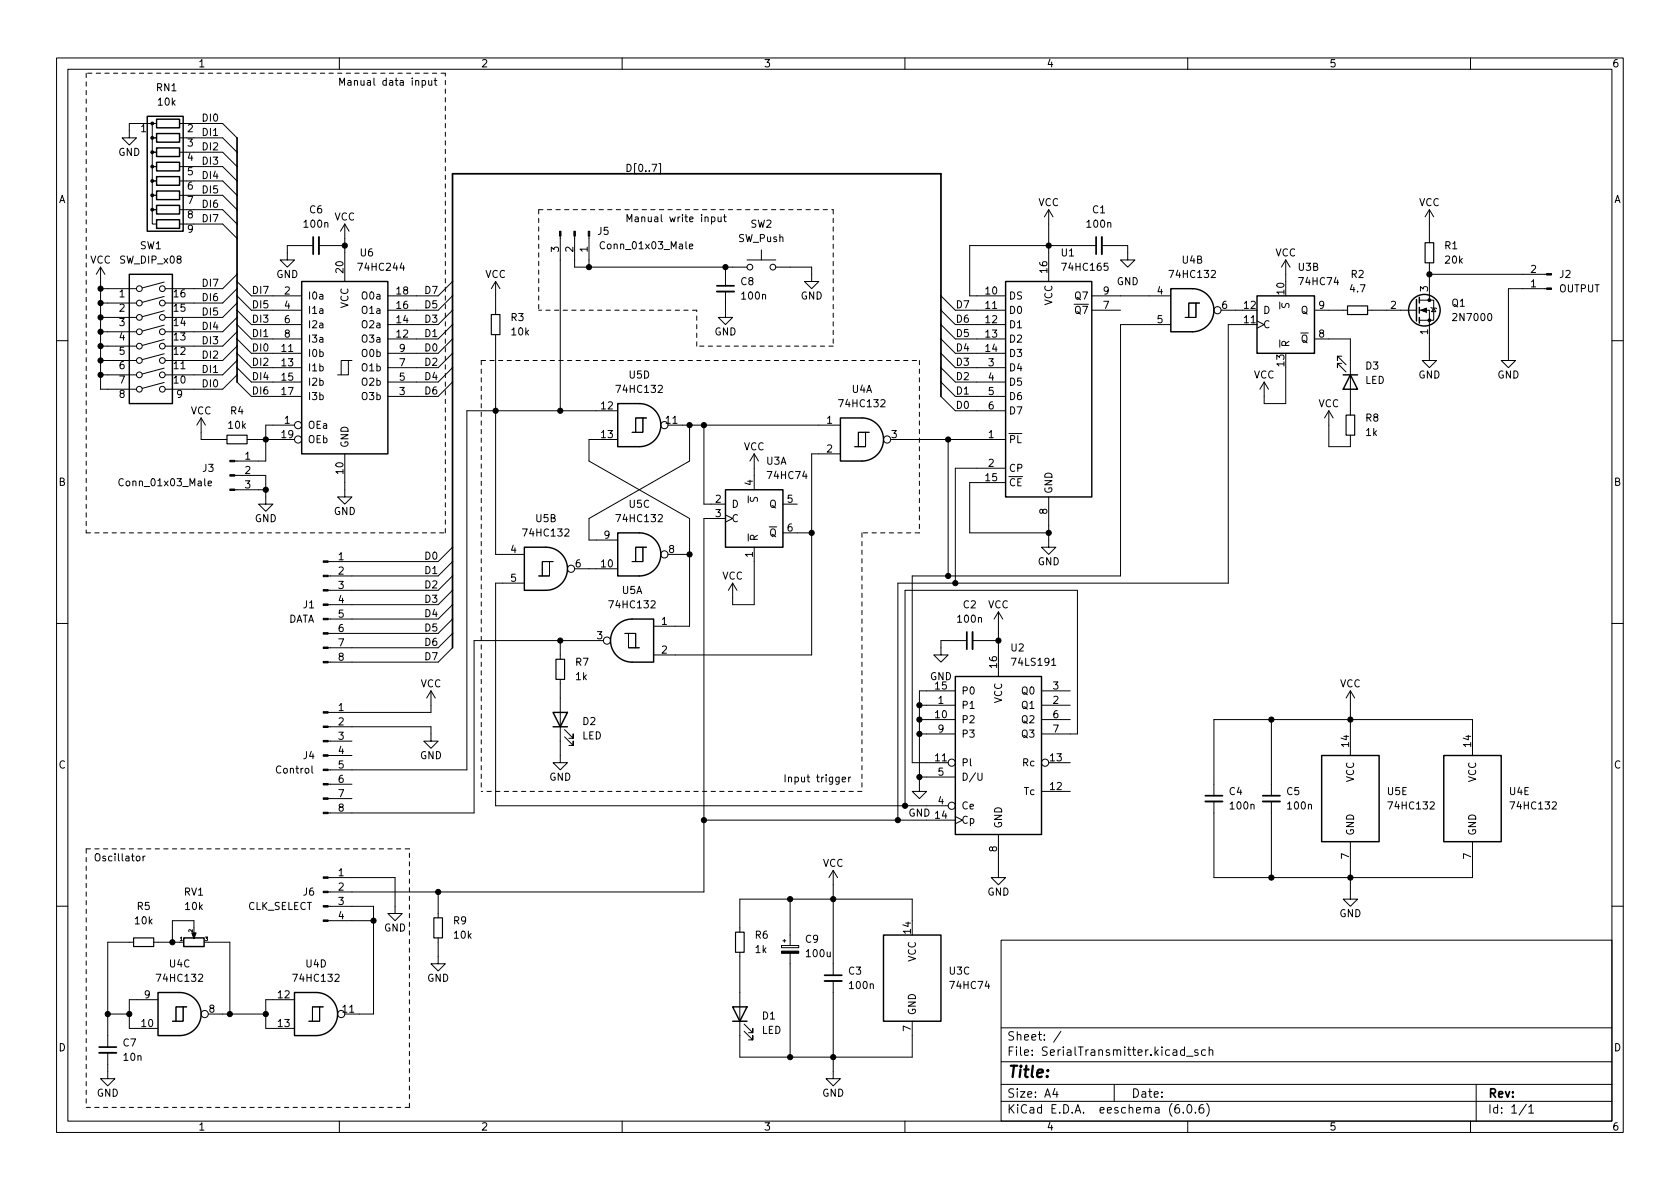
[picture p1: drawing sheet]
<svg xmlns="http://www.w3.org/2000/svg" width="297mm" height="210mm" viewBox="0 0 297 210" stroke-linecap="round" stroke-linejoin="round" font-family="sans-serif">
<g fill="none" stroke="#000" stroke-width=".18">
<path d="M10 10.2h277v190.1h-277zM12 12.2h273v186.1h-273zM60 10.2v2M74.6 14.3l.4-.1 .2 .3-.1 .5h-.5M74.6 14.2v1.3M75.8 14.2l.1 .8 .3 .1 .1-.1M76.3 14.2v.9M76.8 14.2h.4M76.9 13.8v1.1l.3 .2M110 10.2v2M160 10.2v2M210 10.2v2"/>
<path d="M260 10.2v2M26.7 21.8h-3.8v2.6h1.2l-1.2 1.2-1.3-1.2h1.3M27.7 21.8h-.8v2.6h.8h-.8v2.5h.8h-.8v2.6h.8h-.8v2.5h.8h-.8v2.5h.8h-.8v2.6h.8h-.8v2.5h.8M31.7 21.8h1.3M31.7 24.4h1.3M31.7 26.9h1.3M31.7 29.5h1.3M31.7 32h1.3M31.7 34.5h1.3M31.7 37.1h1.3M31.7 39.6h1.3M34.3 21.8h5.1l2.5 2.6"/>
<path d="M34.3 24.4h5.1l2.5 2.5M34.3 26.9h5.1l2.5 2.6M34.3 29.5h5.1l2.5 2.5M34.3 32h5.1l2.5 2.5M34.3 34.5h5.1l2.5 2.6M34.3 37.1h5.1l2.5 2.5M34.3 39.6h5.1l2.5 2.6M61 39.6v10.2M61 39.6l-.8 1.3M61 39.6l.7 1.3M116.5 28.9h.3v1.8h-.3M125.8 38.4h.4l.2 .2-.1 .5h-.5"/>
<path d="M125.8 38.4v1.2M127 38.4v.7l.3 .1 .2-.1M127.5 38.4v.8M127.9 38.4h.5M128.1 37.9v1.1l.3 .2M185.4 37.1v12.7M185.4 37.1l-.7 1.2M185.4 37.1l.8 1.2M252.7 37.1v5.8M252.7 37.1l-.7 1.2M252.7 37.1l.8 1.2M17.8 47.2l-.8 1.3"/>
<path d="M17.8 47.2v21.6h6.3M17.8 47.2l.7 1.3M17.8 51h6.3M17.8 58.7h6.3M17.8 56.1h6.3M17.8 53.6h6.3M29 57.5l-3.9 1M29 55l-3.9 1M29 52.4l-3.9 1.1M29 49.9l-3.9 1M41.9 52.3l2.5 2.6h8.9M41.9 48.5l-2.5 2.5h-10.2"/>
<path d="M41.9 58.7l-2.5 2.5h-10.2M41.9 56.1l-2.5 2.6h-10.2M41.9 53.6l-2.5 2.5h-10.2M41.9 51l-2.5 2.6h-10.2M41.9 59.9l2.5 2.6h8.9M41.9 57.4l2.5 2.5h8.9M41.9 54.9l2.5 2.5h8.9M41.9 49.8l2.5 2.5h8.9M55.4 43.4h-4.6v2.6h1.3l-1.3 1.2-1.3-1.2h1.3M56.4 43.4h4.6M80 52.3l-2.5 2.6h-8.9M80 59.9l-2.5 2.6h-8.9"/>
<path d="M80 57.4l-2.5 2.5h-8.9M80 54.9l-2.5 2.5h-8.9M80 49.8l-2.5 2.5h-8.9M87.6 59.2v38.8h5.1M87.6 49.8v5.8M87.6 49.8l-.7 1.2M87.6 49.8l.8 1.2M99.1 41.8v30.8M101.6 41.8v5.4h30.5M104.1 41.8v5.4M121.9 43.6l.6-.1-.1-.3h-.3l-.2 .1 .1 .6h.4M128.3 51.6v4.5h1.2l-1.2 1.3-1.3-1.3h1.3"/>
<path d="M128.3 47.2v3.3M132.1 46h5.1M134.6 44.2v1.8M137.2 47.2h6.3v2.6h1.3l-1.3 1.2-1.3-1.2h1.3M166.4 52.3l2.5 2.6h8.9M166.4 59.9l2.5 2.6h8.9M166.4 57.4l2.5 2.5h8.9M166.4 54.9l2.5 2.5h8.9M193 54.9h5.1M193 52.3h14M193.8 43.4h-22.4v8.9h6.4M194.8 43.4h4.6v2.6h1.3l-1.3 1.2-1.3-1.2h1.3"/>
<path d="M207 57.4h-8.9v44.4h-36.8v33.1h6.3M211.5 53.6h-1.3v2.5M212.1 53.6h-.6v2.5h-2M215.9 54.9h3.8M222.2 56.8l1.3 .6-1.3 .6M222.2 57.4h-5v45.7h-58.5v41.9M226.3 53.4v1.2M226.7 53.7l-.1 .4 .2 .2h.3l.3-.5 .3-.1 .2 .2-.1 .5M227.3 46l-.7 1.2M227.3 46v3.8M227.3 46l.8 1.2M232.4 54.9h5.9"/>
<path d="M232.4 59.9h6.4v13.5M241.8 54.9h8.6M251 54.9h1.7v8.8h1.3l-1.3 1.3-1.2-1.3h1.2M251 53.1h2.5v3.5h-2.5M252.7 48.5h20.8M252.7 46.5v6.6M253 54.4l.1 .1h.8l.1 .1M253.5 54.5l.4 .6h-.8zM273.5 51h-6.8v12.7h1.3l-1.3 1.3-1.3-1.3h1.3M10 60.2h2M17.8 66.3h6.3M17.8 63.7h6.3"/>
<path d="M17.8 61.2h6.3M29 67.6l-3.9 1.1M29 65.1l-3.9 1M29 62.6l-3.9 1M29 60l-3.9 1.1M35.6 73.9v3.8h4.5M35.6 73.9l-.8 1.3M35.6 73.9l.7 1.3M41.9 63.7l-2.5 2.6h-10.2M41.9 61.2l-2.5 2.5h-10.2M41.9 66.3l-2.5 2.5h-10.2M41.9 62.5l2.5 2.5h8.9"/>
<path d="M41.9 65l2.5 2.6h8.9M41.9 67.6l2.5 2.5h8.9M43.7 77.7h8.4M52.1 75.2h-5.1v6.3h-5.5M61.6 63.7h-1.3v2.6M62.2 63.7h-.6v2.6h-1.9M80 62.5l-2.5 2.5h-8.9M80 65l-2.5 2.6h-8.9M80 67.6l-2.5 2.5h-8.9M109.2 77.7h-5.1v3.8l17.8 10.2v19h-6.3M109.2 72.6h-26.7v63.5h-24.5M113.7 73.9h-1.3v2.5"/>
<path d="M114.3 73.9h-.6v2.5h-1.9M118.1 75.2h30.5M121.9 75.2v6.3l-17.8 10.2v3.8h5.1M124.5 75.2v13.9h3.8M153 76.4h-1.2v2.6M153.7 76.4h-.7v2.6h-1.9M157.5 77.7h20.3M166.4 62.5l2.5 2.5h8.9M166.4 65l2.5 2.6h8.9M166.4 67.6l2.5 2.5h8.9M166.4 70.1l2.5 2.5h8.9M167.6 77.7v24.1"/>
<path d="M223.5 67.6l-.7 1.2M223.5 67.6l.8 1.2M227.3 65v6.4h-3.8v-3.8M234.9 72.6v6.4h3.9v-2M234.9 72.6l-.7 1.3M234.9 72.6l.8 1.3M237.2 63h-.7v.7v-.7l1.5 1.5M237.2 64.3h-.7v.7v-.7l1.5 1.5M285 60.2h2M36.8 85.5l.6-.1-.1-.3h-.3l-.2 .1 .1 .7h.4M41.5 84.1h5.5v5h1.3l-1.3 1.3-1.3-1.3h1.3M41.5 86.6h5.5"/>
<path d="M61 80.3v7.6h1.2l-1.2 1.2-1.3-1.2h1.3M80 99.3l-2.5 2.5h-19.5M80 96.8l-2.5 2.5h-19.5M97.2 99.3h-1.3v2.5M97.8 99.3h-.6v2.5h-2M113.7 96.8h-1.3v2.5M114.3 96.8h-.6v2.5h-1.9M118.1 98h3.8M128.3 91.1l1.2 .6-1.2 .6M128.3 91.7h-3.8v66h-66.5M132.3 87.7v1.2M132.7 87.9v.5l.1 .2h.3l.3-.5 .3-.2 .2 .3v.5"/>
<path d="M133.3 96.8v10.1h-3.8v-3.8M133.3 80.3l-.7 1.2M133.3 80.3v6.3M133.3 80.3l.8 1.2M138.4 89.1h2.6M138.4 94.2h5.1M148.6 80.3h-5.1v35.5h-27.9M177.8 85.3h-6.4v8.9h14M177.8 82.8h-8.9v20.3M185.4 87.9v8.9h1.3l-1.3 1.2-1.3-1.2h1.3M10 110.2h2M80 114.5l-2.5 2.6h-19.5"/>
<path d="M80 112l-2.5 2.5h-19.5M80 109.5l-2.5 2.5h-19.5M80 106.9l-2.5 2.6h-19.5M80 104.4l-2.5 2.5h-19.5M80 101.8l-2.5 2.6h-19.5M92.7 103.1h-5.1v39.4h80M99.1 113.3v3.3M101.6 100.6h7.6M106.7 113.3h-22.9v30.5h-25.8M110.5 112h.6v2.5h1.9M111.1 112h1.3v2.5M129.5 103.1l-.7 1.3"/>
<path d="M129.5 103.1l.8 1.3M170.9 113.3h-4.5v2.5h1.2l-1.2 1.3-1.3-1.3h1.3M172 113.3h4.5M176.5 108.2l-.7 1.3M176.5 108.2v11.4M176.5 108.2l.8 1.3M185.9 117.7h.8M285 110.2h2M55.2 135.4v1.1l.1 .2M58 128.5h18.2v2.6h1.3l-1.3 1.2-1.3-1.2h1.3M58 138.7h4.2M58 133.6h4.2"/>
<path d="M58 131.1h4.2M76.2 122.2l-.8 1.2M76.2 122.2v3.8h-18.2M76.2 122.2l.8 1.2M99.1 120.1v14.8h1.2l-1.2 1.2-1.3-1.2h1.3M99.8 130.3l1.5 1.5v-.7v.7h-.7M99.8 129l1.5 1.6v-.8v.8h-.7M148.9 137.8l.6-.1v-.2l-.4-.1-.2 .2 .1 .6h.5M150.1 137.4v.9M150.4 137.4l-.3 .3M162.6 124.7h6.3M162.6 127.2h6.3"/>
<path d="M162.6 137.4h6.3M162.6 129.8h6.3M168.9 122.2h-6.3v17.7h1.2l-1.2 1.3-1.3-1.3h1.3M172.9 136.7v1l.2 .3 .4-.1 .1-.2v-1M184.1 129.8h6.4v-25.4h-30.5v38.1M184.1 124.7h5.1M184.1 127.2h5.1M184.1 139.9h5.1M184.1 122.2h5.1M185.4 134.9h3.8M224.8 127.2v13.5M238.8 122.2v11.4"/>
<path d="M238.8 122.2l-.8 1.2M238.8 122.2l.7 1.2M260.3 133.6v-6.4h-45.7v13.5M24.2 151.5l.3-.1 .3 .2v.4l-.3 .2h-.3l-.1-.2zM25.3 151.4v.8M25.7 151.4l-.4 .2M58 155.2h11.8v6.3h1.3l-1.3 1.3-1.2-1.3h1.2M58 141.2h4.2M77.5 157.7v4.6M124.5 145h44.4M139.7 159v8.2M147.3 153.9l-.7 1.3"/>
<path d="M147.3 153.9v18.6M147.3 153.9l.8 1.3M168.9 144.4l1.3 .6-1.3 .7M176.5 147.6v7.6h1.3l-1.3 1.3-1.2-1.3h1.2M214.6 141.7v13.5h45.7v-6.4M224.8 141.7v13.5M238.8 148.8v10.2h1.2l-1.2 1.3-1.3-1.3h1.3M10 160.2h2M19 179.3h3.9M23.6 166.6h-4.6v18.6M27.2 166.6h4.5M27.9 176.8h-5v5.1h5"/>
<path d="M32.4 178h-1.3v2.6M33 178h-.6v2.6h-1.9M34.3 164.1v-1.3h-3.8v3.8M36.8 179.3h10.2M36.8 166.6h3.8v12.7M52.1 176.8h-5.1v5.1h5.1M56.5 178h-1.3v2.6M57.1 178h-.6v2.6h-1.9M58 160.3h8v19h-5M58 162.8h8M77.5 165.9v4.5h1.2l-1.2 1.3-1.3-1.3h1.3M130.8 168.4v18.5h30.5v-6.3"/>
<path d="M138.2 167.2h3v.4h-3zM138.4 166.4h.5M138.7 166.1v.5M139.7 168.6v18.3M147.3 173.5v17.2h1.3l-1.3 1.3-1.3-1.3h1.3M161.3 162.8v-3.8h-30.5v5.8M177 166.3h108v32h-108zM285 160.2h2M19 186.2v4.5h1.3l-1.3 1.3-1.2-1.3h1.2M60 198.3v2M110 198.3v2M131.6 182.4l1.5 1.5v-.8v.8h-.8"/>
<path d="M131.6 181.1l1.5 1.5v-.7v.7h-.8M160 198.3v2M177 194.8h108M177 191.8h108M177 187.8h108M177 181.8h108M186.5 192.5l-.4 1h1M186.9 193v1M187.6 182.4l-1.3 1.9M197 191.8v3M208.4 195.3a.59 .59 0 0 0-.7 .7v.5l.2 .3h.4l.2-.1 .1-.5-.2-.2-.4-.1-.3 .3M209.2 196.7v.1"/>
<path d="M209.4 185.7l-.4-.1-.3 .3v.4l.2 .3h.5M209.4 185.1v1.5M209.8 186.8h1.1M210 198.3v2M210.1 195.4l.1-.1a.81 .81 0 0 1 .6 .7 .81 .81 0 0 1-.3 .8h-.1a.81 .81 0 0 1-.6-.6 .81 .81 0 0 1 .3-.8zM211.4 196.7v.1M211.8 185.7l-.4-.1-.2 .2 .1 .3 .5 .1v.4h-.6M212.7 195.3a.59 .59 0 0 0-.7 .7v.5l.1 .3h.5l.2-.1 .1-.5-.2-.2-.4-.1-.3 .3M213.1 185.7l-.4-.1-.3 .3v.4l.2 .3h.5M213.4 195.1a1.72 1.72 0 0 1 0 2.3M213.8 185.8l.2-.2 .4 .1v.9M213.8 185.1v1.5"/>
<path d="M260 198.3v2M261 191.8v6.5M269.9 195.3l-1.3 1.9M270.3 195.8l.4-.5v1.5M270.3 196.8h.9"/>
<circle cx="24.6" cy="53.6" r=".51"/>
<circle cx="24.6" cy="58.7" r=".51"/>
<circle cx="24.6" cy="56.1" r=".51"/>
<circle cx="24.6" cy="51" r=".51"/>
<circle cx="28.7" cy="51" r=".51"/>
<circle cx="28.7" cy="56.1" r=".51"/>
<circle cx="28.7" cy="58.7" r=".51"/>
<circle cx="28.7" cy="53.6" r=".51"/>
<circle cx="132.6" cy="47.2" r=".51"/>
<circle cx="136.7" cy="47.2" r=".51"/>
<circle cx="215.3" cy="54.9" r=".63"/>
<circle cx="24.6" cy="61.2" r=".51"/>
<circle cx="24.6" cy="68.8" r=".51"/>
<circle cx="24.6" cy="66.3" r=".51"/>
<circle cx="24.6" cy="63.7" r=".51"/>
<circle cx="28.7" cy="61.2" r=".51"/>
<circle cx="28.7" cy="68.8" r=".51"/>
<circle cx="28.7" cy="63.7" r=".51"/>
<circle cx="28.7" cy="66.3" r=".51"/>
<circle cx="52.7" cy="75.2" r=".63"/>
<circle cx="52.7" cy="77.7" r=".63"/>
<circle cx="117.5" cy="75.2" r=".63"/>
<circle cx="156.8" cy="77.7" r=".63"/>
<circle cx="117.5" cy="98" r=".63"/>
<circle cx="101" cy="100.6" r=".63"/>
<circle cx="107.3" cy="113.3" r=".63"/>
<circle cx="168.3" cy="134.9" r=".63"/>
<circle cx="184.8" cy="134.9" r=".63"/>
<circle cx="168.3" cy="142.5" r=".63"/>
<circle cx="36.2" cy="179.3" r=".63"/>
<circle cx="60.3" cy="179.3" r=".63"/>
</g>
<g fill="none" stroke="#000" stroke-width=".25">
<path d="M26 20.6h6.4v20.3h-6.4zM27.7 21.1h4v1.5h-4zM27.7 23.6h4v1.5h-4zM27.7 26.2h4v1.5h-4zM27.7 28.7h4v1.5h-4zM27.7 31.2h4v1.6h-4zM27.7 33.8h4v1.5h-4zM27.7 36.3h4v1.5h-4zM27.7 38.9h4v1.5h-4zM22.9 48.5h7.6v22.9h-7.6zM53.3 49.8h15.3v30.5h-15.3zM177.8 49.8h15.2v38.1h-15.2z"/>
<path d="M210.8 51h-3.8v7.7h3.8M210.8 51a3.8 3.8 0 0 1 3.8 3.9 3.8 3.8 0 0 1-3.8 3.8M222.2 52.3h10.2v10.2h-10.2zM250.4 53v3.8M251 52.6v1M251 54.4v1M251 56.1v1M109.2 71.4h3.8a3.8 3.8 0 0 1 3.8 3.8 3.8 3.8 0 0 1-3.8 3.8h-3.8zM148.6 73.9h3.8a3.8 3.8 0 0 1 3.8 3.8 3.8 3.8 0 0 1-3.8 3.8h-3.8zM237.5 66.3h2.5M238.8 66.3l1.2 2.5h-2.5zM92.7 96.8h3.8a3.8 3.8 0 0 1 3.8 3.8 3.8 3.8 0 0 1-3.8 3.8h-3.8z"/>
<path d="M109.2 94.2h3.8a3.8 3.8 0 0 1 3.8 3.8 3.8 3.8 0 0 1-3.8 3.8h-3.8zM128.3 86.6h10.1v10.2h-10.1zM109.1 110.6a3.8 3.8 0 0 1 2.7-1.1h3.8v7.6h-3.8a3.8 3.8 0 0 1-3.6-2.4 3.8 3.8 0 0 1 .9-4.1zM168.9 119.6h15.2v28h-15.2zM97.8 126h2.5l-1.2 2.5zM97.8 128.5h2.5M233.7 133.6h10.1v15.2h-10.1zM255.3 133.6h10.1v15.2h-10.1zM27.9 175.5h3.9a3.8 3.8 0 0 1 3.8 3.8 3.8 3.8 0 0 1-3.8 3.8h-3.9zM32.5 165.9h3.6v1.5h-3.6zM52.1 175.5h3.8a3.8 3.8 0 0 1 3.8 3.8 3.8 3.8 0 0 1-3.8 3.8h-3.8zM129.5 178h2.6l-1.3 2.6z"/>
<path d="M156.2 165.3h10.2v15.3h-10.2zM129.5 180.6h2.6"/>
<circle cx="251.8" cy="54.9" r="2.79"/>
</g>
<g fill="#000" stroke="#000" stroke-width=".18">
<path d="M98.9 40.9h.3v.9h-.3zM101.5 40.9h.2v.9h-.2zM104 40.9h.3v.9h-.3zM251.2 54.9l1-.4v.7zM273.5 48.4h.8v.2h-.8zM273.5 50.9h.8v.3h-.8zM40.6 86.5h.9v.2h-.9zM40.6 83.9h.9v.3h-.9zM40.6 81.4h.9v.3h-.9zM57.1 99.2h.9v.2h-.9zM57.1 117h.9v.2h-.9zM57.1 114.4h.9v.3h-.9z"/>
<path d="M57.1 111.9h.9v.2h-.9zM57.1 109.3h.9v.3h-.9zM57.1 106.8h.9v.3h-.9zM57.1 104.3h.9v.2h-.9zM57.1 101.7h.9v.3h-.9zM57.1 138.6h.9v.2h-.9zM57.1 136h.9v.3h-.9zM57.1 133.5h.9v.2h-.9zM57.1 130.9h.9v.3h-.9zM57.1 128.4h.9v.2h-.9zM57.1 125.9h.9v.2h-.9zM57.1 157.6h.9v.3h-.9z"/>
<path d="M57.1 155.1h.9v.2h-.9zM57.1 143.6h.9v.3h-.9zM57.1 141.1h.9v.2h-.9zM33.9 165h.8l-.4 1v-.3v.3zM57.1 162.7h.9v.2h-.9zM57.1 160.1h.9v.3h-.9zM138.2 168.2h3v.4h-3z"/>
<circle cx="26.9" cy="37.1" r=".25"/>
<circle cx="26.9" cy="34.5" r=".25"/>
<circle cx="26.9" cy="21.8" r=".25"/>
<circle cx="26.9" cy="29.5" r=".25"/>
<circle cx="26.9" cy="24.4" r=".25"/>
<circle cx="26.9" cy="26.9" r=".25"/>
<circle cx="26.9" cy="32" r=".25"/>
<circle cx="17.8" cy="58.7" r=".46"/>
<circle cx="17.8" cy="56.1" r=".46"/>
<circle cx="17.8" cy="51" r=".46"/>
<circle cx="17.8" cy="53.6" r=".46"/>
<circle cx="61" cy="43.4" r=".46"/>
<circle cx="104.1" cy="47.2" r=".46"/>
<circle cx="128.3" cy="47.2" r=".46"/>
<circle cx="185.4" cy="43.4" r=".46"/>
<circle cx="252.7" cy="48.5" r=".46"/>
<circle cx="252.7" cy="56.6" r=".25"/>
<circle cx="252.7" cy="53.1" r=".25"/>
<circle cx="17.8" cy="63.7" r=".46"/>
<circle cx="17.8" cy="61.2" r=".46"/>
<circle cx="17.8" cy="66.3" r=".46"/>
<circle cx="47" cy="77.7" r=".46"/>
<circle cx="87.6" cy="72.6" r=".46"/>
<circle cx="99.1" cy="72.6" r=".46"/>
<circle cx="121.9" cy="75.2" r=".46"/>
<circle cx="124.5" cy="75.2" r=".46"/>
<circle cx="167.6" cy="77.7" r=".46"/>
<circle cx="47" cy="86.6" r=".46"/>
<circle cx="121.9" cy="98" r=".46"/>
<circle cx="143.5" cy="94.2" r=".46"/>
<circle cx="185.4" cy="94.2" r=".46"/>
<circle cx="99.1" cy="113.3" r=".46"/>
<circle cx="167.6" cy="101.8" r=".46"/>
<circle cx="168.9" cy="103.1" r=".46"/>
<circle cx="176.5" cy="113.3" r=".46"/>
<circle cx="162.6" cy="129.8" r=".46"/>
<circle cx="162.6" cy="124.7" r=".46"/>
<circle cx="162.6" cy="127.2" r=".46"/>
<circle cx="162.6" cy="137.4" r=".46"/>
<circle cx="224.8" cy="127.2" r=".46"/>
<circle cx="238.8" cy="127.2" r=".46"/>
<circle cx="77.5" cy="157.7" r=".46"/>
<circle cx="124.5" cy="145" r=".46"/>
<circle cx="139.7" cy="159" r=".46"/>
<circle cx="147.3" cy="159" r=".46"/>
<circle cx="158.7" cy="145" r=".46"/>
<circle cx="160" cy="142.5" r=".46"/>
<circle cx="224.8" cy="155.2" r=".46"/>
<circle cx="238.8" cy="155.2" r=".46"/>
<circle cx="19" cy="179.3" r=".46"/>
<circle cx="22.9" cy="179.3" r=".46"/>
<circle cx="30.5" cy="166.6" r=".46"/>
<circle cx="40.6" cy="179.3" r=".46"/>
<circle cx="47" cy="179.3" r=".46"/>
<circle cx="66" cy="162.8" r=".46"/>
<circle cx="139.7" cy="186.9" r=".46"/>
<circle cx="147.3" cy="186.9" r=".46"/>
</g>
<path d="M86.9 55.6h1.5v3.6h-1.5zM238.3 54.1h3.5v1.5h-3.5zM252 42.9h1.5v3.6h-1.5zM40.1 77h3.6v1.5h-3.6zM238 73.4h1.5v3.6h-1.5zM98.3 116.6h1.5v3.5h-1.5zM23.6 165.9h3.6v1.5h-3.6zM76.7 162.3h1.5v3.6h-1.5zM130 164.8h1.6v3.6h-1.6z" fill="none" stroke="#000" stroke-width=".2"/>
<path d="M56.4 41.9v3.1M126.7 51.6h3.1M194.8 41.9v3.1M172 111.8v3M213.1 141.7h3.1M223.3 141.7h3M145.8 173.5h3M17.5 186.2h3.1" fill="none" stroke="#000" stroke-width=".33"/>
<path d="M41.9 24.4v43.2M55.4 41.9v3.1M126.7 50.5h3.1M193.8 41.9v3.1M166.4 70.1v-39.4h-86.4v83.8M170.9 111.8v3M213.1 140.7h3.1M223.3 140.7h3M145.8 172.5h3M17.5 185.2h3.1" fill="none" stroke="#000" stroke-width=".3"/>
<g fill="none" stroke="#000" stroke-width=".18" stroke-dasharray=".8 .8">
<path d="M15.2 12.9v81.3M78.7 12.9h-63.5M95.2 37.1v17.8M95.2 37.1h52.1M147.3 37.1v24.1M123.2 54.9h-28M85.1 63.7h77.5M85.1 63.7v76.2M123.2 61.2v-6.3M147.3 61.2h-24.1M162.6 63.7v30.5M15.2 94.2h63.5"/>
<path d="M78.7 94.2v-81.3M152.4 94.2v45.7M162.6 94.2h-10.2M152.4 139.9h-67.3M15.2 150.1v45.7M72.4 150.1h-57.2M15.2 195.8h57.2M72.4 195.8v-45.7"/>
</g>
<text font-size="2.8" x="178" y="190.6">Title:</text>
<g font-size="2.1">
<text x="178" y="184">Sheet: /</text>
<text x="178" y="186.7">File: SerialTransmitter.kicad_sch</text>
<text x="178" y="196.9">KiCad E.D.A. eeschema (6.0.6)</text>
<text x="178" y="194.1">Size: A4</text>
<text x="200" y="194.1">Date:</text>
<text x="263" y="194.1">Rev:</text>
<text x="263" y="196.9">Id: 1/1</text>
</g>
<g font-size="1.8">
<text x="35" y="11.9">1</text>
<text x="85" y="11.9">2</text>
<text x="135" y="11.9">3</text>
<text x="185" y="11.9">4</text>
<text x="235" y="11.9">5</text>
<text x="285" y="11.9">6</text>
<text x="27.7" y="16.1">RN1</text>
<text x="59.7" y="15.1">Manual data input</text>
<text x="24.9" y="23.4">1</text>
<text x="28" y="18.7">10k</text>
<text x="33.2" y="23.4">2</text>
<text x="35.6" y="21.5">DI0</text>
<text x="20.9" y="27.6">GND</text>
<text x="33.2" y="25.9">3</text>
<text x="33.2" y="28.4">4</text>
<text x="35.6" y="29.1">DI3</text>
<text x="35.6" y="26.6">DI2</text>
<text x="35.6" y="24">DI1</text>
<text x="10.3" y="35.9">A</text>
<text x="33.2" y="31">5</text>
<text x="33.2" y="33.5">6</text>
<text x="35.6" y="34.2">DI5</text>
<text x="35.6" y="31.6">DI4</text>
<text x="110.5" y="30.4">D[0..7]</text>
<text x="285.3" y="35.9">A</text>
<text x="33.2" y="36.1">7</text>
<text x="33.2" y="38.6">8</text>
<text x="33.2" y="41.1">9</text>
<text x="35.6" y="39.3">DI7</text>
<text x="35.6" y="36.7">DI6</text>
<text x="53.9" y="40.3">100n</text>
<text x="54.8" y="37.7">C6</text>
<text x="59.1" y="39">VCC</text>
<text x="105.7" y="41.5">J5</text>
<text x="110.5" y="39.3">Manual write input</text>
<text x="132.7" y="40.3">SW2</text>
<text x="183.6" y="36.4">VCC</text>
<text x="192.3" y="40.3">100n</text>
<text x="193.2" y="37.7">C1</text>
<text x="250.9" y="36.4">VCC</text>
<text x="15.9" y="46.6">VCC</text>
<text x="21.3" y="46.6">SW_DIP_x08</text>
<text x="24.8" y="44.1">SW1</text>
<text x="63.6" y="47.9">74HC244</text>
<text x="63.7" y="45.3">U6</text>
<text x="98.8" y="44.6" transform="rotate(-90 98.8 44.6)">3</text>
<text x="101.3" y="44.6" transform="rotate(-90 101.3 44.6)">2</text>
<text x="103.9" y="44.6" transform="rotate(-90 103.9 44.6)">1</text>
<text x="106.6" y="44.1">Conn_01x03_Male</text>
<text x="130.5" y="42.8">SW_Push</text>
<text x="187.7" y="45.3">U1</text>
<text x="188.1" y="47.9">74HC165</text>
<text x="209.1" y="46.6">U4B</text>
<text x="225.5" y="45.3">VCC</text>
<text x="229.6" y="47.9">U3B</text>
<text x="255.5" y="44.1">R1</text>
<text x="255.6" y="46.6">20k</text>
<text x="21.1" y="52.6">1</text>
<text x="30.8" y="52.6">16</text>
<text x="35.6" y="50.7">DI7</text>
<text x="35.6" y="53.2">DI6</text>
<text x="44.4" y="52">DI7</text>
<text x="48.8" y="49.1">GND</text>
<text x="50.3" y="52.1">2</text>
<text x="54.4" y="53">I0a</text>
<text x="60.7" y="48.2" transform="rotate(-90 60.7 48.2)">20</text>
<text x="64.2" y="53">O0a</text>
<text x="70.1" y="52.1">18</text>
<text x="74.9" y="52">D7</text>
<text x="85.8" y="49.1">VCC</text>
<text x="131" y="50.4">C8</text>
<text x="131.3" y="53">100n</text>
<text x="141.5" y="53">GND</text>
<text x="174.3" y="52.1">10</text>
<text x="178.3" y="53">DS</text>
<text x="185.2" y="48.2" transform="rotate(-90 185.2 48.2)">16</text>
<text x="190.2" y="53">Q7</text>
<text x="195.1" y="52.1">9</text>
<text x="197.4" y="50.4">GND</text>
<text x="204.6" y="52.1">4</text>
<text x="207.1" y="49.1">74HC132</text>
<text x="227.1" y="52" transform="rotate(-90 227.1 52)">10</text>
<text x="229.9" y="50.4">74HC74</text>
<text x="238.8" y="51.7">4.7</text>
<text x="238.9" y="49.1">R2</text>
<text x="252.5" y="51.5" transform="rotate(-90 252.5 51.5)">3</text>
<text x="270.7" y="50.8">1</text>
<text x="270.7" y="48.3">2</text>
<text x="275.6" y="51.7">OUTPUT</text>
<text x="275.8" y="49.1">J2</text>
<text x="21.1" y="55.1">2</text>
<text x="21.1" y="57.7">3</text>
<text x="30.8" y="57.7">14</text>
<text x="30.8" y="55.1">15</text>
<text x="35.6" y="58.3">DI4</text>
<text x="35.6" y="55.8">DI5</text>
<text x="44.4" y="57">DI3</text>
<text x="44.4" y="59.6">DI1</text>
<text x="44.4" y="54.5">DI5</text>
<text x="50.3" y="54.6">4</text>
<text x="50.3" y="57.1">6</text>
<text x="50.3" y="59.7">8</text>
<text x="54.4" y="55.5">I1a</text>
<text x="54.4" y="58">I2a</text>
<text x="61.6" y="54.5" transform="rotate(-90 61.6 54.5)">VCC</text>
<text x="64.2" y="58">O2a</text>
<text x="64.2" y="55.5">O1a</text>
<text x="70.1" y="59.7">12</text>
<text x="70.1" y="57.1">14</text>
<text x="70.1" y="54.6">16</text>
<text x="74.9" y="54.5">D5</text>
<text x="74.9" y="57">D3</text>
<text x="74.9" y="59.6">D1</text>
<text x="90.4" y="56.8">R3</text>
<text x="90.5" y="59.3">10k</text>
<text x="126.3" y="59.3">GND</text>
<text x="168.9" y="54.5">D7</text>
<text x="168.9" y="57">D6</text>
<text x="168.9" y="59.6">D5</text>
<text x="174.3" y="54.6">11</text>
<text x="174.3" y="57.1">12</text>
<text x="174.3" y="59.7">13</text>
<text x="178.3" y="55.5">D0</text>
<text x="178.3" y="58">D1</text>
<text x="186.1" y="54" transform="rotate(-90 186.1 54)">VCC</text>
<text x="188.8" y="55.5">~{Q7}</text>
<text x="195.1" y="54.6">7</text>
<text x="204.6" y="57.1">5</text>
<text x="216" y="54.6">6</text>
<text x="220" y="57.1">11</text>
<text x="220" y="54.6">12</text>
<text x="223.3" y="58">C</text>
<text x="223.3" y="55.5">D</text>
<text x="230" y="55.5">Q</text>
<text x="233.2" y="59.7">8</text>
<text x="233.2" y="54.6">9</text>
<text x="245.9" y="54.6">2</text>
<text x="252.5" y="59.2" transform="rotate(-90 252.5 59.2)">1</text>
<text x="256.7" y="54.2">Q1</text>
<text x="257.2" y="56.8">2N7000</text>
<text x="21.1" y="60.2">4</text>
<text x="21.1" y="62.7">5</text>
<text x="21.1" y="65.3">6</text>
<text x="30.8" y="65.3">11</text>
<text x="30.8" y="62.7">12</text>
<text x="30.8" y="60.2">13</text>
<text x="35.6" y="63.4">DI2</text>
<text x="35.6" y="65.9">DI1</text>
<text x="35.6" y="60.9">DI3</text>
<text x="44.4" y="62.1">DI0</text>
<text x="44.4" y="64.7">DI2</text>
<text x="49.8" y="62.2">11</text>
<text x="49.8" y="64.8">13</text>
<text x="54.4" y="63.1">I0b</text>
<text x="54.4" y="65.7">I1b</text>
<text x="54.4" y="60.6">I3a</text>
<text x="64.1" y="65.7">O1b</text>
<text x="64.1" y="63.1">O0b</text>
<text x="64.2" y="60.6">O3a</text>
<text x="70.6" y="64.8">7</text>
<text x="70.6" y="62.2">9</text>
<text x="74.9" y="64.7">D2</text>
<text x="74.9" y="62.1">D0</text>
<text x="168.9" y="64.7">D3</text>
<text x="168.9" y="62.1">D4</text>
<text x="174.3" y="62.2">14</text>
<text x="174.8" y="64.8">3</text>
<text x="178.3" y="60.6">D2</text>
<text x="178.3" y="63.1">D3</text>
<text x="178.3" y="65.7">D4</text>
<text x="227.1" y="64.7" transform="rotate(-90 227.1 64.7)">13</text>
<text x="228" y="61.5" transform="rotate(-90 228 61.5)">~{R}</text>
<text x="228.6" y="60.6">~{Q}</text>
<text x="241.5" y="65.3">D3</text>
<text x="21.1" y="67.8">7</text>
<text x="21.1" y="70.4">8</text>
<text x="30.8" y="67.8">10</text>
<text x="31.3" y="70.4">9</text>
<text x="35.6" y="68.5">DI0</text>
<text x="44.4" y="67.2">DI4</text>
<text x="44.4" y="69.7">DI6</text>
<text x="49.8" y="67.3">15</text>
<text x="49.8" y="69.8">17</text>
<text x="54.4" y="68.2">I2b</text>
<text x="54.4" y="70.7">I3b</text>
<text x="64.1" y="70.7">O3b</text>
<text x="64.1" y="68.2">O2b</text>
<text x="70.6" y="69.8">3</text>
<text x="70.6" y="67.3">5</text>
<text x="74.9" y="69.7">D6</text>
<text x="74.9" y="67.2">D4</text>
<text x="109.3" y="69.5">74HC132</text>
<text x="111.3" y="66.9">U5D</text>
<text x="150.6" y="69.5">U4A</text>
<text x="168.9" y="69.7">D1</text>
<text x="168.9" y="67.2">D2</text>
<text x="174.8" y="67.3">4</text>
<text x="174.8" y="69.8">5</text>
<text x="178.3" y="68.2">D5</text>
<text x="178.3" y="70.7">D6</text>
<text x="221.7" y="66.9">VCC</text>
<text x="241.3" y="67.9">LED</text>
<text x="250.8" y="66.9">GND</text>
<text x="264.7" y="66.9">GND</text>
<text x="33.7" y="73.3">VCC</text>
<text x="40.4" y="75.8">10k</text>
<text x="40.8" y="73.3">R4</text>
<text x="49.8" y="77.5">19</text>
<text x="50.3" y="74.9">1</text>
<text x="54.4" y="75.8">OEa</text>
<text x="106.3" y="72.4">12</text>
<text x="106.3" y="77.5">13</text>
<text x="117.8" y="74.9">11</text>
<text x="146.2" y="74.9">1</text>
<text x="148.7" y="72">74HC132</text>
<text x="157.6" y="77.5">3</text>
<text x="168.9" y="72.3">D0</text>
<text x="174.8" y="77.5">1</text>
<text x="174.8" y="72.4">6</text>
<text x="178.3" y="73.3">D7</text>
<text x="233.1" y="72">VCC</text>
<text x="241.5" y="74.5">R8</text>
<text x="241.5" y="77.1">1k</text>
<text x="35.8" y="83.4">J3</text>
<text x="43.3" y="81.3">1</text>
<text x="43.3" y="83.8">2</text>
<text x="54.4" y="78.4">OEb</text>
<text x="60.7" y="83.8" transform="rotate(-90 60.7 83.8)">10</text>
<text x="61.6" y="79.2" transform="rotate(-90 61.6 79.2)">GND</text>
<text x="131.5" y="79.6">VCC</text>
<text x="135.5" y="82.2">U3A</text>
<text x="146.2" y="80">2</text>
<text x="174.8" y="82.5">2</text>
<text x="178.3" y="78.4">~{PL}</text>
<text x="178.3" y="83.4">CP</text>
<text x="10.3" y="85.9">B</text>
<text x="21.5" y="86">Conn_01x03_Male</text>
<text x="43.3" y="86.4">3</text>
<text x="111.3" y="89.8">U5C</text>
<text x="126.5" y="88.9">2</text>
<text x="129.3" y="89.8">D</text>
<text x="133.1" y="85.8" transform="rotate(-90 133.1 85.8)">4</text>
<text x="135.9" y="84.7">74HC74</text>
<text x="136" y="89.8">Q</text>
<text x="139.2" y="88.9">5</text>
<text x="174.3" y="85.1">15</text>
<text x="178.3" y="86">~{CE}</text>
<text x="186.1" y="87.4" transform="rotate(-90 186.1 87.4)">GND</text>
<text x="285.3" y="85.9">B</text>
<text x="45" y="92.3">GND</text>
<text x="59" y="91.1">GND</text>
<text x="92.8" y="94.9">74HC132</text>
<text x="94.8" y="92.3">U5B</text>
<text x="106.8" y="95.2">9</text>
<text x="109.3" y="92.3">74HC132</text>
<text x="126.5" y="91.4">3</text>
<text x="129.3" y="92.3">C</text>
<text x="134" y="95.8" transform="rotate(-90 134 95.8)">~{R}</text>
<text x="134.7" y="94.9">~{Q}</text>
<text x="139.2" y="94">6</text>
<text x="185.2" y="90.9" transform="rotate(-90 185.2 90.9)">8</text>
<text x="59.8" y="99.1">1</text>
<text x="59.8" y="101.6">2</text>
<text x="74.9" y="99">D0</text>
<text x="74.9" y="101.5">D1</text>
<text x="90.3" y="97.8">4</text>
<text x="101.7" y="100.3">6</text>
<text x="106.3" y="100.3">10</text>
<text x="118.3" y="97.8">8</text>
<text x="133.1" y="98.5" transform="rotate(-90 133.1 98.5)">1</text>
<text x="183.5" y="99.9">GND</text>
<text x="53.6" y="107.6">J1</text>
<text x="59.8" y="104.1">3</text>
<text x="59.8" y="106.7">4</text>
<text x="74.9" y="106.6">D3</text>
<text x="74.9" y="104">D2</text>
<text x="90.3" y="102.9">5</text>
<text x="108" y="107.6">74HC132</text>
<text x="110" y="105">U5A</text>
<text x="127.7" y="102.5">VCC</text>
<text x="170.3" y="107.6">C2</text>
<text x="174.7" y="107.6">VCC</text>
<text x="50.9" y="110.1">DATA</text>
<text x="59.8" y="109.2">5</text>
<text x="59.8" y="111.8">6</text>
<text x="74.9" y="109.1">D4</text>
<text x="74.9" y="111.7">D5</text>
<text x="105.6" y="113">3</text>
<text x="117" y="110.5">1</text>
<text x="169.4" y="110.1">100n</text>
<text x="59.8" y="114.3">7</text>
<text x="59.8" y="116.8">8</text>
<text x="74.9" y="114.2">D6</text>
<text x="74.9" y="116.7">D7</text>
<text x="101.8" y="117.7">R7</text>
<text x="117" y="115.6">2</text>
<text x="176.3" y="118.1" transform="rotate(-90 176.3 118.1)">16</text>
<text x="178.8" y="115.2">U2</text>
<text x="179.2" y="117.7">74LS191</text>
<text x="59.8" y="125.7">1</text>
<text x="74.3" y="121.5">VCC</text>
<text x="101.8" y="120.3">1k</text>
<text x="164.4" y="120.3">GND</text>
<text x="165.4" y="121.9">15</text>
<text x="165.9" y="124.5">1</text>
<text x="169.9" y="125.3">P1</text>
<text x="169.9" y="122.8">P0</text>
<text x="177.2" y="124.4" transform="rotate(-90 177.2 124.4)">VCC</text>
<text x="180.8" y="125.3">Q1</text>
<text x="180.8" y="122.8">Q0</text>
<text x="186.2" y="124.5">2</text>
<text x="186.2" y="121.9">3</text>
<text x="236.9" y="121.5">VCC</text>
<text x="59.8" y="128.3">2</text>
<text x="59.8" y="130.8">3</text>
<text x="102.9" y="130.7">LED</text>
<text x="103.1" y="128.2">D2</text>
<text x="165.4" y="127">10</text>
<text x="165.9" y="129.5">9</text>
<text x="169.9" y="127.9">P2</text>
<text x="169.9" y="130.4">P3</text>
<text x="180.8" y="127.9">Q2</text>
<text x="180.8" y="130.4">Q3</text>
<text x="186.2" y="127">6</text>
<text x="186.2" y="129.5">7</text>
<text x="10.3" y="135.9">C</text>
<text x="48.9" y="136.8">Control</text>
<text x="53.6" y="134.2">J4</text>
<text x="59.8" y="133.3">4</text>
<text x="59.8" y="135.9">5</text>
<text x="74.2" y="134.2">GND</text>
<text x="165.4" y="134.6">11</text>
<text x="165.9" y="137.2">5</text>
<text x="169.9" y="135.5">Pl</text>
<text x="180.9" y="135.5">Rc</text>
<text x="185.7" y="134.6">13</text>
<text x="238.5" y="132" transform="rotate(-90 238.5 132)">14</text>
<text x="260.1" y="132" transform="rotate(-90 260.1 132)">14</text>
<text x="285.3" y="135.9">C</text>
<text x="59.8" y="138.4">6</text>
<text x="59.8" y="141">7</text>
<text x="59.8" y="143.5">8</text>
<text x="97.1" y="138">GND</text>
<text x="138.4" y="138.3">Input trigger</text>
<text x="165.9" y="142.2">4</text>
<text x="169.9" y="143.1">Ce</text>
<text x="169.9" y="138">D/U</text>
<text x="181.1" y="140.6">Tc</text>
<text x="185.7" y="139.7">12</text>
<text x="217.4" y="140.6">C4</text>
<text x="217.6" y="143.1">100n</text>
<text x="227.5" y="140.6">C5</text>
<text x="227.8" y="143.1">100n</text>
<text x="239.4" y="138.3" transform="rotate(-90 239.4 138.3)">VCC</text>
<text x="245.3" y="140.6">U5E</text>
<text x="245.8" y="143.1">74HC132</text>
<text x="261" y="138.3" transform="rotate(-90 261 138.3)">VCC</text>
<text x="266.9" y="140.6">U4E</text>
<text x="267.4" y="143.1">74HC132</text>
<text x="160.6" y="144.4">GND 14</text>
<text x="169.9" y="145.7">Cp</text>
<text x="177.2" y="146.6" transform="rotate(-90 177.2 146.6)">GND</text>
<text x="239.4" y="147.8" transform="rotate(-90 239.4 147.8)">GND</text>
<text x="261" y="147.8" transform="rotate(-90 261 147.8)">GND</text>
<text x="16.5" y="152.3">Oscillator</text>
<text x="59.8" y="154.9">1</text>
<text x="145.5" y="153.3">VCC</text>
<text x="176.3" y="150.6" transform="rotate(-90 176.3 150.6)">8</text>
<text x="238.5" y="151.9" transform="rotate(-90 238.5 151.9)">7</text>
<text x="260.1" y="151.9" transform="rotate(-90 260.1 151.9)">7</text>
<text x="24.3" y="160.9">R5</text>
<text x="32.6" y="158.4">RV1</text>
<text x="32.8" y="160.9">10k</text>
<text x="43.7" y="160.9">CLK_SELECT</text>
<text x="53.6" y="158.4">J6</text>
<text x="59.8" y="157.5">2</text>
<text x="59.8" y="160">3</text>
<text x="174.6" y="158.4">GND</text>
<text x="23.9" y="163.4">10k</text>
<text x="59.8" y="162.6">4</text>
<text x="67.9" y="164.7">GND</text>
<text x="80.2" y="163.4">R9</text>
<text x="80.3" y="166">10k</text>
<text x="133.5" y="166">R6</text>
<text x="142.4" y="166.7">C9</text>
<text x="161" y="165.1" transform="rotate(-90 161 165.1)">14</text>
<text x="236.8" y="162.2">GND</text>
<text x="28" y="173.6">74HC132</text>
<text x="30" y="171.1">U4C</text>
<text x="52.1" y="173.6">74HC132</text>
<text x="54.1" y="171.1">U4D</text>
<text x="75.5" y="173.6">GND</text>
<text x="133.6" y="168.5">1k</text>
<text x="142.7" y="169.2">100u</text>
<text x="150" y="172.3">C3</text>
<text x="161.9" y="170.1" transform="rotate(-90 161.9 170.1)">VCC</text>
<text x="167.9" y="172.3">U3C</text>
<text x="25.5" y="176.5">9</text>
<text x="37" y="179.1">8</text>
<text x="49.2" y="176.5">12</text>
<text x="60.6" y="179.1">11</text>
<text x="150.3" y="174.9">100n</text>
<text x="161.9" y="179.6" transform="rotate(-90 161.9 179.6)">GND</text>
<text x="168.2" y="174.9">74HC74</text>
<text x="10.3" y="185.9">D</text>
<text x="21.8" y="185">C7</text>
<text x="25.1" y="181.6">10</text>
<text x="49.2" y="181.6">13</text>
<text x="134.7" y="182.8">LED</text>
<text x="134.8" y="180.3">D1</text>
<text x="161" y="182.4" transform="rotate(-90 161 182.4)">7</text>
<text x="285.3" y="185.9">D</text>
<text x="21.9" y="187.6">10n</text>
<text x="17.1" y="193.9">GND</text>
<text x="145.4" y="193.9">GND</text>
<text x="35" y="199.9">1</text>
<text x="85" y="199.9">2</text>
<text x="135" y="199.9">3</text>
<text x="185" y="199.9">4</text>
<text x="235" y="199.9">5</text>
<text x="285" y="199.9">6</text>
</g>
<g font-size=".9">
<text x="31.8" y="166.4">1</text>
<text x="34" y="164.8" transform="rotate(-90 34 164.8)">2</text>
<text x="36.3" y="166.4">3</text>
</g>
</svg>
